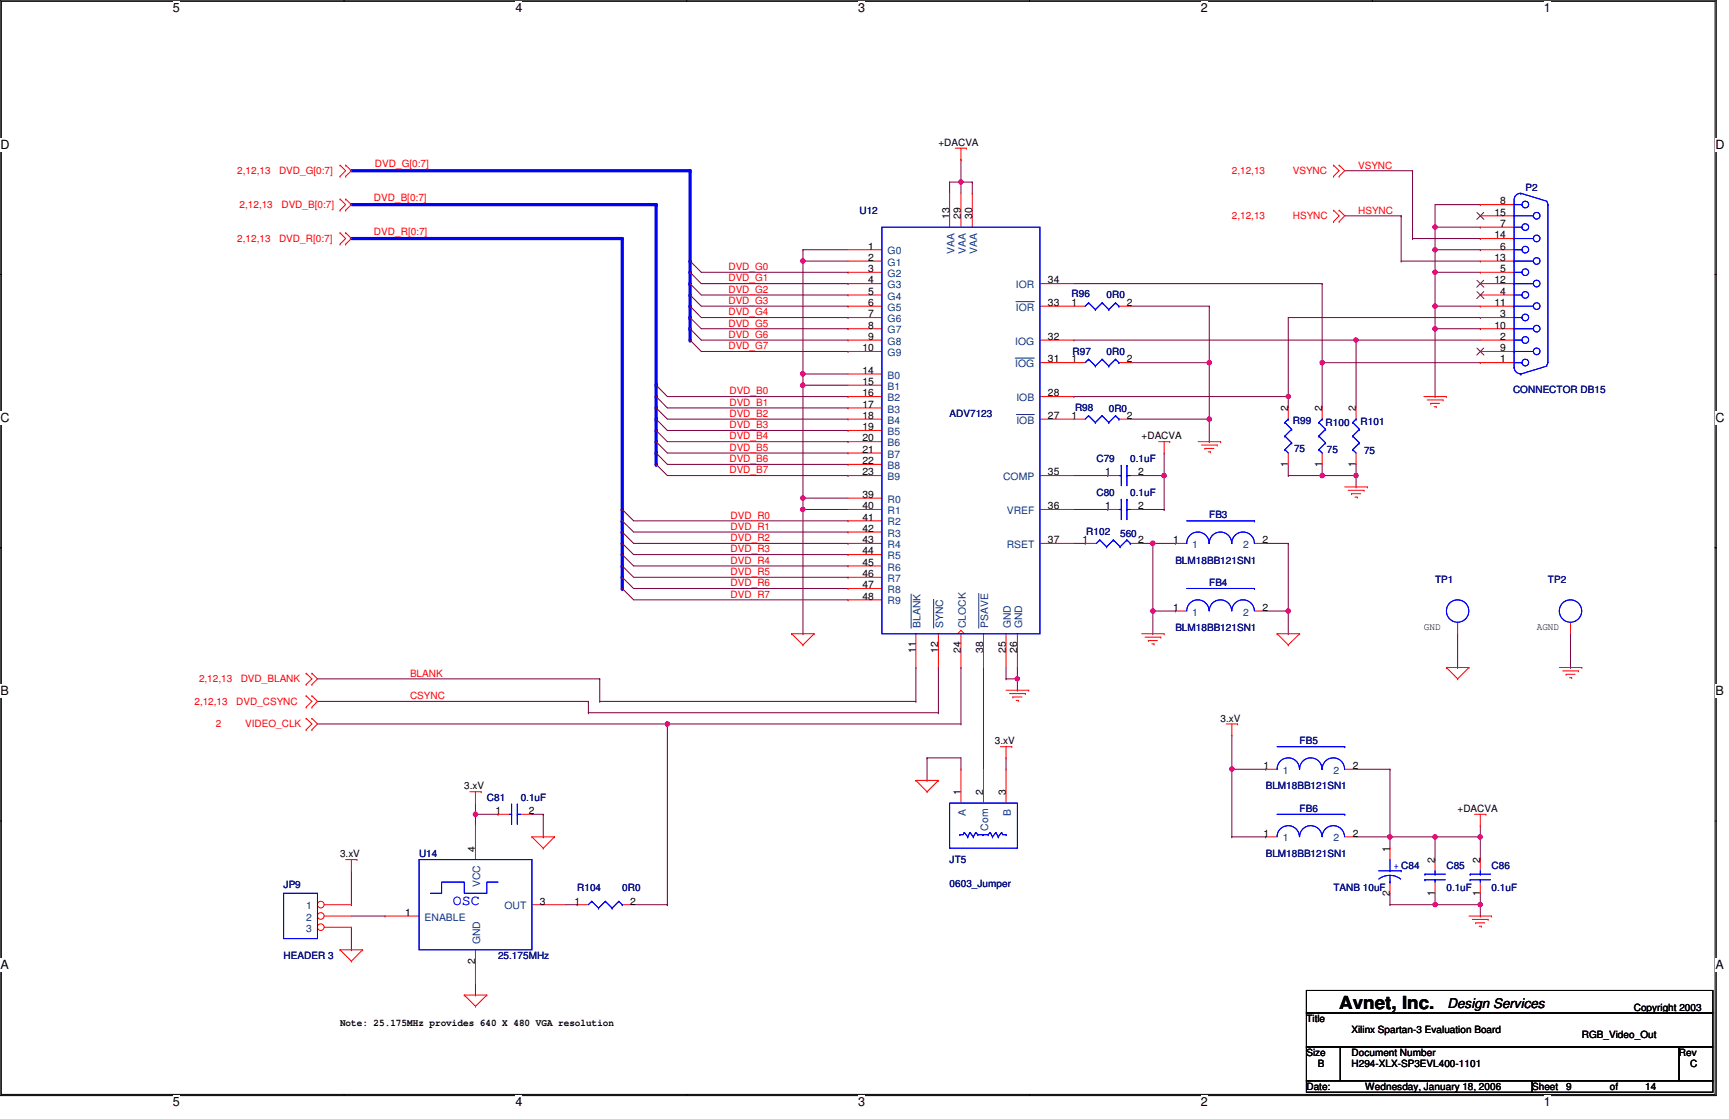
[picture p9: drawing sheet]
<svg xmlns="http://www.w3.org/2000/svg" width="432mm" height="279mm" viewBox="0 0 432 279" stroke-linecap="round" stroke-linejoin="round" font-family="sans-serif">
<path d="M0 0h428.6v273.6h-428.6zM.3 .3h428v273h-428z" fill="none" stroke="#000" stroke-width=".25"/>
<g fill="#fff">
<path d="M43.1 .2h1.8v3.5h-1.8z"/>
<path d="M43.1 273.4h1.8v3.5h-1.8z"/>
</g>
<path d="M85.9 0v.3M85.9 273.3v.3" fill="none" stroke="#000" stroke-width=".25"/>
<g fill="#fff">
<path d="M128.7 .2h1.8v3.5h-1.8z"/>
<path d="M128.7 273.4h1.8v3.5h-1.8z"/>
</g>
<path d="M171.5 0v.3M171.5 273.3v.3" fill="none" stroke="#000" stroke-width=".25"/>
<g fill="#fff">
<path d="M214.3 .2h1.8v3.5h-1.8z"/>
<path d="M214.3 273.4h1.8v3.5h-1.8z"/>
</g>
<path d="M257.1 0v.3M257.1 273.3v.3" fill="none" stroke="#000" stroke-width=".25"/>
<g fill="#fff">
<path d="M299.9 .2h1.8v3.5h-1.8z"/>
<path d="M299.9 273.4h1.8v3.5h-1.8z"/>
</g>
<path d="M342.7 0v.3M342.7 273.3v.3" fill="none" stroke="#000" stroke-width=".25"/>
<g fill="#fff">
<path d="M385.5 .2h1.8v3.5h-1.8z"/>
<path d="M385.5 273.4h1.8v3.5h-1.8z"/>
<path d="M.1 34.4h2.3v3.5h-2.3z"/>
<path d="M428.4 34.4h2.3v3.5h-2.3z"/>
<path d="M.1 102.6h2.3v3.5h-2.3z"/>
<path d="M428.4 102.6h2.3v3.5h-2.3z"/>
</g>
<path d="M0 68.5h.3M428.3 68.5h.3" fill="none" stroke="#000" stroke-width=".25"/>
<g fill="#fff">
<path d="M.1 170.9h2.1v3.4h-2.1z"/>
<path d="M428.4 170.9h2.1v3.4h-2.1z"/>
</g>
<path d="M0 136.8h.3M.2 136.7l.1 .1zM428.3 136.8l.2-.1zM428.3 136.8h.3" fill="none" stroke="#000" stroke-width=".25"/>
<path d="M.2 136.7l.1 .1zM428.3 136.8l.2-.1z" fill="#000"/>
<g fill="#fff">
<path d="M.1 239.1h2.1v3.5h-2.1z"/>
<path d="M428.4 239.1h2.1v3.5h-2.1z"/>
</g>
<path d="M0 205h.3M428.3 205h.3" fill="none" stroke="#000" stroke-width=".25"/>
<path d="M316.1 135.7h5.6M321.7 135.7h.1M316.1 152.6h5.6M321.7 152.6h.1M364 158.2v8.5M392.2 158.2v8.5M364 166.7h.1M392.2 166.7h.1" fill="none" stroke="#800040" stroke-width=".25"/>
<circle cx="321.7" cy="152.6" r=".56" fill="#f0f"/>
<circle cx="321.7" cy="152.6" r=".56" fill="none" stroke="#f0f" stroke-width=".25"/>
<path d="M79.3 180.8h87.4M166.7 180.8h.1" fill="none" stroke="#800040" stroke-width=".25"/>
<circle cx="166.7" cy="180.8" r=".56" fill="#f0f"/>
<circle cx="166.7" cy="180.8" r=".56" fill="none" stroke="#f0f" stroke-width=".25"/>
<path d="M330.2 90.6h39.5M338.7 84.9h.1M338.7 84.9h31M369.7 90.6h.1M79.3 175.1h67.6M79.3 169.5h70.5M146.9 175.1h.1M149.8 169.5h.1" fill="none" stroke="#800040" stroke-width=".25"/>
<circle cx="338.6" cy="84.9" r=".54" fill="#f0f"/>
<circle cx="338.6" cy="84.9" r=".54" fill="none" stroke="#f0f" stroke-width=".25"/>
<path d="M321.7 79.3h48M330.2 70.8v19.8M369.7 79.3h.1M330.2 90.6h.1" fill="none" stroke="#800040" stroke-width=".25"/>
<circle cx="330.2" cy="90.5" r=".56" fill="#f0f"/>
<circle cx="330.2" cy="90.5" r=".56" fill="none" stroke="#f0f" stroke-width=".25"/>
<path d="M268.2 70.8h62M330.2 70.8h.1" fill="none" stroke="#800040" stroke-width=".25"/>
<path d="M87.8 42.6h84.5" fill="none" stroke="#00f" stroke-width=".8"/>
<circle cx="172.3" cy="42.6" r=".4" fill="#00f"/>
<path d="M87.8 51.1h76.1" fill="none" stroke="#00f" stroke-width=".8"/>
<circle cx="163.9" cy="51.1" r=".4" fill="#00f"/>
<path d="M87.8 59.6h67.6" fill="none" stroke="#00f" stroke-width=".8"/>
<circle cx="155.4" cy="59.6" r=".4" fill="#00f"/>
<path d="M172.3 73.7v2.8" fill="none" stroke="#00f" stroke-width=".8"/>
<circle cx="172.3" cy="76.5" r=".4" fill="#00f"/>
<path d="M172.3 65.2v2.8" fill="none" stroke="#00f" stroke-width=".8"/>
<circle cx="172.3" cy="68" r=".4" fill="#00f"/>
<path d="M172.3 42.6v22.6" fill="none" stroke="#00f" stroke-width=".8"/>
<circle cx="172.3" cy="65.2" r=".4" fill="#00f"/>
<path d="M163.9 104.6v2.9" fill="none" stroke="#00f" stroke-width=".8"/>
<circle cx="163.9" cy="107.5" r=".4" fill="#00f"/>
<path d="M163.9 96.2v2.8" fill="none" stroke="#00f" stroke-width=".8"/>
<circle cx="163.9" cy="99" r=".4" fill="#00f"/>
<path d="M163.9 51.1v45.1" fill="none" stroke="#00f" stroke-width=".8"/>
<circle cx="163.9" cy="96.2" r=".4" fill="#00f"/>
<path d="M155.4 135.7v2.8" fill="none" stroke="#00f" stroke-width=".8"/>
<circle cx="155.4" cy="138.5" r=".4" fill="#00f"/>
<path d="M155.4 127.2v2.8" fill="none" stroke="#00f" stroke-width=".8"/>
<circle cx="155.4" cy="130" r=".4" fill="#00f"/>
<path d="M155.4 59.6v67.6" fill="none" stroke="#00f" stroke-width=".8"/>
<circle cx="155.4" cy="127.2" r=".4" fill="#00f"/>
<g fill="none" stroke="#800040" stroke-width=".25">
<path d="M349.9 53.9v11.3M352.8 59.6h16.9M369.7 59.6h.1M175.1 68h36.7M175.1 70.8h36.7M175.1 73.7h36.7M175.1 76.5h36.7M175.1 79.3h36.7M211.8 68h.1M211.8 70.8h.1M211.8 73.7h.1M211.8 76.5h.1"/>
<path d="M211.8 79.3h.1M349.9 65.2h.1M358.4 68h.1M358.4 62.4v5.6M166.7 99h45.1M175.1 82.1h36.7M175.1 84.9h36.7M175.1 87.8h36.7M211.8 82.1h.1M211.8 84.9h.1M211.8 87.8h.1M211.8 99h.1"/>
<path d="M166.7 101.9h45.1M166.7 104.6h45.1M166.7 107.5h45.1M166.7 110.3h45.1M166.7 113.1h45.1M166.7 116h45.1M166.7 118.7h45.1M211.8 101.9h.1M211.8 104.6h.1M211.8 107.5h.1M211.8 110.3h.1M211.8 113.1h.1"/>
<path d="M211.8 116h.1M211.8 118.7h.1M158.2 130h53.6M158.2 132.8h53.6M158.2 135.7h53.6M158.2 138.5h53.6M211.8 130h.1M211.8 132.8h.1M211.8 135.7h.1M211.8 138.5h.1M321.7 135.7v22.5M158.2 141.3h53.6"/>
<path d="M158.2 144.1h53.6M158.2 146.9h53.6M158.2 149.8h53.6M211.8 141.3h.1M211.8 144.1h.1M211.8 146.9h.1M211.8 149.8h.1M321.7 152.6h.1M321.7 158.2h.1"/>
</g>
<circle cx="358.4" cy="68" r=".56" fill="#f0f"/>
<circle cx="358.4" cy="68" r=".56" fill="none" stroke="#f0f" stroke-width=".25"/>
<path d="M358.4 56.7h.1M358.4 51.1v5.6" fill="none" stroke="#800040" stroke-width=".25"/>
<circle cx="358.4" cy="56.7" r=".55" fill="#f0f"/>
<circle cx="358.4" cy="56.7" r=".55" fill="none" stroke="#f0f" stroke-width=".25"/>
<path d="M330.2 118.7h.1M330.2 116v2.7M338.7 118.7v2.9M338.7 121.6h.1" fill="none" stroke="#800040" stroke-width=".25"/>
<circle cx="338.6" cy="118.7" r=".55" fill="#f0f"/>
<circle cx="338.6" cy="118.7" r=".55" fill="none" stroke="#f0f" stroke-width=".25"/>
<path d="M358.4 68h11.3M358.4 62.4h11.3M369.7 68h.1M369.7 62.4h.1" fill="none" stroke="#800040" stroke-width=".25"/>
<circle cx="358.4" cy="62.4" r=".56" fill="#f0f"/>
<circle cx="358.4" cy="62.4" r=".56" fill="none" stroke="#f0f" stroke-width=".25"/>
<path d="M358.4 76.5v5.6M358.4 82.1h.1M338.7 118.7h.1M338.7 116v2.7" fill="none" stroke="#800040" stroke-width=".25"/>
<circle cx="358.4" cy="82.1" r=".56" fill="#f0f"/>
<circle cx="358.4" cy="82.1" r=".56" fill="none" stroke="#f0f" stroke-width=".25"/>
<path d="M358.4 99h.1M358.4 82.1v16.9M321.7 118.7h8.5M330.2 118.7h.1" fill="none" stroke="#800040" stroke-width=".25"/>
<circle cx="330.2" cy="118.7" r=".56" fill="#f0f"/>
<circle cx="330.2" cy="118.7" r=".56" fill="none" stroke="#f0f" stroke-width=".25"/>
<path d="M358.4 51.1h11.3M369.7 56.7h.1M369.7 51.1h.1M369.7 56.7h-11.3v5.7M358.4 62.4h.1M358.4 76.5h.1M358.4 68v8.5M321.7 118.7h.1M321.7 116v2.7M330.2 118.7h8.5M338.7 118.7h.1" fill="none" stroke="#800040" stroke-width=".25"/>
<circle cx="358.4" cy="76.4" r=".56" fill="#f0f"/>
<circle cx="358.4" cy="76.4" r=".56" fill="none" stroke="#f0f" stroke-width=".25"/>
<path d="M285.1 135.7h2.8M287.9 135.7h.1M287.9 135.7v16.9M287.9 152.6h.1" fill="none" stroke="#800040" stroke-width=".25"/>
<circle cx="287.9" cy="135.6" r=".56" fill="#f0f"/>
<circle cx="287.9" cy="135.6" r=".56" fill="none" stroke="#f0f" stroke-width=".25"/>
<path d="M358.4 76.5h11.3M369.7 76.5h.1M287.9 152.6h5.6M293.5 152.6h.1" fill="none" stroke="#800040" stroke-width=".25"/>
<circle cx="287.9" cy="152.6" r=".56" fill="#f0f"/>
<circle cx="287.9" cy="152.6" r=".56" fill="none" stroke="#f0f" stroke-width=".25"/>
<path d="M358.4 82.1h11.3M369.7 82.1h.1M118.7 203.3h.1M118.7 200.5v2.8" fill="none" stroke="#800040" stroke-width=".25"/>
<circle cx="118.7" cy="203.3" r=".56" fill="#f0f"/>
<circle cx="118.7" cy="203.3" r=".56" fill="none" stroke="#f0f" stroke-width=".25"/>
<g fill="none" stroke="#800040" stroke-width=".25">
<path d="M237.2 45.5h.1M237.2 45.5v2.8M237.2 45.5h2.8M240 45.5h.1M268.2 118.7h8.4M276.6 118.7h.1M285.1 118.7h5.6M290.7 118.7h.1M268.2 135.7h2.8M268.2 127.2h8.4M271 135.7h.1M276.6 127.2h.1"/>
<path d="M285.1 127.2h5.6M290.7 127.2h.1M146.9 178h.1M146.9 178h87.5M146.9 175.1v2.9M149.8 175.1h.1M149.8 169.5v5.6M149.8 175.1h78.9M228.7 175.1h.1M234.4 178h.1M166.7 180.8v45.1M118.7 206.2h.1"/>
<path d="M124.4 203.3h.1M124.4 203.3h-5.7v2.9M132.8 203.3h2.9M135.7 209h.1M135.7 203.3h.1M135.7 203.3v5.7M87.8 237.2h.1M87.8 228.7h8.4M87.8 231.5v5.7M96.2 228.7h.1M158.2 225.9h8.5M166.7 225.9h.1"/>
<path d="M118.7 248.5h.1M118.7 245.6v2.9"/>
</g>
<circle cx="239.9" cy="45.4" r=".55" fill="#f0f"/>
<circle cx="239.9" cy="45.4" r=".55" fill="none" stroke="#f0f" stroke-width=".25"/>
<path d="M240 39.8h.1M240 39.8v8.5M240 45.5h.1M240 45.5h2.8M242.8 48.3h.1M242.8 45.5h.1M242.8 45.5v2.8M321.7 79.3v19.7M268.2 99h.1M268.2 99h53.5M321.7 99h.1" fill="none" stroke="#800040" stroke-width=".25"/>
<circle cx="321.7" cy="99" r=".55" fill="#f0f"/>
<circle cx="321.7" cy="99" r=".55" fill="none" stroke="#f0f" stroke-width=".25"/>
<path d="M302 76.5v14.1M268.2 84.9h.1M268.2 84.9h70.5M302 90.6h.1M321.7 99h.1M321.7 99v2.9M330.2 90.6h.1M330.2 90.6v11.3M338.7 84.9h.1M338.7 84.9v17" fill="none" stroke="#800040" stroke-width=".25"/>
<circle cx="302" cy="90.5" r=".56" fill="#f0f"/>
<circle cx="302" cy="90.5" r=".56" fill="none" stroke="#f0f" stroke-width=".25"/>
<g fill="none" stroke="#800040" stroke-width=".25">
<path d="M228.7 166.7h.1M228.7 166.7v8.4M234.4 166.7h.1M234.4 166.7v11.3M240 166.7h.1M240 166.7v14.1M251.2 169.5h.1M251.2 166.7v2.8M251.2 169.5h2.9M254.1 169.5h.1M254.1 166.7h.1M254.1 172.3h.1"/>
<path d="M254.1 166.7v5.6"/>
</g>
<circle cx="254.1" cy="169.5" r=".54" fill="#f0f"/>
<circle cx="254.1" cy="169.5" r=".54" fill="none" stroke="#f0f" stroke-width=".25"/>
<path d="M290.7 118.7h.1M290.7 113.1v5.6M287.9 135.7h5.6M293.5 135.7h.1M287.9 158.2h.1M287.9 152.6v5.6" fill="none" stroke="#800040" stroke-width=".25"/>
<circle cx="290.7" cy="118.7" r=".56" fill="#f0f"/>
<circle cx="290.7" cy="118.7" r=".56" fill="none" stroke="#f0f" stroke-width=".25"/>
<path d="M200.5 62.4h.1M200.5 65.2h.1M200.5 62.4h11.3M200.5 62.4v2.8" fill="none" stroke="#800040" stroke-width=".25"/>
<circle cx="200.5" cy="65.1" r=".56" fill="#f0f"/>
<circle cx="200.5" cy="65.1" r=".56" fill="none" stroke="#f0f" stroke-width=".25"/>
<path d="M200.5 127.2h.1M200.5 124.4h.1M200.5 127.2h11.3M200.5 124.4v33.8M200.5 124.4h11.3M200.5 158.2h.1" fill="none" stroke="#800040" stroke-width=".25"/>
<circle cx="200.5" cy="127.2" r=".55" fill="#f0f"/>
<circle cx="200.5" cy="127.2" r=".55" fill="none" stroke="#f0f" stroke-width=".25"/>
<path d="M200.5 96.2h.1M200.5 96.2h11.3M200.5 96.2v28.2M200.5 124.4h.1" fill="none" stroke="#800040" stroke-width=".25"/>
<circle cx="200.5" cy="124.4" r=".56" fill="#f0f"/>
<circle cx="200.5" cy="124.4" r=".56" fill="none" stroke="#f0f" stroke-width=".25"/>
<path d="M200.5 93.4h.1M200.5 96.2h.1M200.5 93.4h11.3M200.5 93.4v2.8" fill="none" stroke="#800040" stroke-width=".25"/>
<circle cx="200.5" cy="96.2" r=".56" fill="#f0f"/>
<circle cx="200.5" cy="96.2" r=".56" fill="none" stroke="#f0f" stroke-width=".25"/>
<path d="M200.5 65.2h.1M200.5 65.2h11.3M200.5 65.2v28.2M200.5 93.4h.1" fill="none" stroke="#800040" stroke-width=".25"/>
<circle cx="200.5" cy="93.3" r=".56" fill="#f0f"/>
<circle cx="200.5" cy="93.3" r=".56" fill="none" stroke="#f0f" stroke-width=".25"/>
<g fill="none" stroke="#800040" stroke-width=".25">
<path d="M290.7 118.7v8.5M290.7 127.2h.1M245.6 166.7v25.4M166.7 180.8h73.3M231.5 189.2h.1M231.5 194.9h.1M231.5 189.2h8.5v2.9M231.5 189.2v5.7M240 192.1h.1M240 180.8h.1M245.6 192.1h.1M251.2 192.1h.1"/>
<path d="M251.2 189.2v2.9M307.6 192.1h.1M307.6 183.6v8.5M347.1 192.1v16.9M347.1 209h.1M141.3 225.9h2.8M144.1 225.9h.1M369.7 225.9h.1M369.7 223.1v2.8"/>
</g>
<circle cx="307.6" cy="192" r=".56" fill="#f0f"/>
<circle cx="307.6" cy="192" r=".56" fill="none" stroke="#f0f" stroke-width=".25"/>
<path d="M307.6 192.1h8.5M316.1 192.1h.1M347.1 225.9h.1M347.1 223.1v2.8M358.4 225.9h11.3M369.7 225.9h.1" fill="none" stroke="#800040" stroke-width=".25"/>
<circle cx="369.7" cy="225.9" r=".55" fill="#f0f"/>
<circle cx="369.7" cy="225.9" r=".55" fill="none" stroke="#f0f" stroke-width=".25"/>
<path d="M307.6 192.1v16.9M307.6 209h.1M347.1 209h11.3M358.4 214.6h.1M358.4 209h.1M358.4 209v5.6" fill="none" stroke="#800040" stroke-width=".25"/>
<circle cx="358.4" cy="209" r=".56" fill="#f0f"/>
<circle cx="358.4" cy="209" r=".56" fill="none" stroke="#f0f" stroke-width=".25"/>
<path d="M338.7 192.1h8.4M347.1 192.1h.1M358.4 209h11.3M369.7 209h.1M369.7 214.6h.1M369.7 206.2v8.4M358.4 225.9h.1M358.4 223.1v2.8" fill="none" stroke="#800040" stroke-width=".25"/>
<circle cx="369.6" cy="209" r=".56" fill="#f0f"/>
<circle cx="369.6" cy="209" r=".56" fill="none" stroke="#f0f" stroke-width=".25"/>
<path d="M347.1 225.9h11.3M358.4 225.9h.1M369.7 228.7h.1M369.7 225.9v2.8" fill="none" stroke="#800040" stroke-width=".25"/>
<circle cx="358.4" cy="225.9" r=".55" fill="#f0f"/>
<circle cx="358.4" cy="225.9" r=".55" fill="none" stroke="#f0f" stroke-width=".25"/>
<path d="M347.1 211.8h.1M347.1 209v2.8" fill="none" stroke="#800040" stroke-width=".25"/>
<circle cx="347.1" cy="209" r=".56" fill="#f0f"/>
<circle cx="347.1" cy="209" r=".56" fill="none" stroke="#f0f" stroke-width=".25"/>
<g fill="none" stroke="#800040" stroke-width=".25">
<path d="M335.8 53.9h14.1M335.8 42.6h17M349.9 53.9h.1M352.8 59.6h.1M352.8 42.6h.1M352.8 42.6v17M282.3 76.5h19.7M302 76.5h.1M349.9 65.2h19.8M369.7 65.2h.1M282.3 90.6h19.7M302 90.6h.1"/>
<path d="M302 90.6v14M302 104.6h.1M307.6 209h8.5M316.1 209h.1M338.7 209h8.4M347.1 209h.1"/>
</g>
<circle cx="302" cy="104.6" r=".56" fill="#f0f"/>
<circle cx="302" cy="104.6" r=".56" fill="none" stroke="#f0f" stroke-width=".25"/>
<path d="M282.3 104.6h19.7M302 104.6h.1M302 110.3h.1M302 104.6v5.7M87.8 217.4v8.5M87.8 225.9h.1" fill="none" stroke="#800040" stroke-width=".25"/>
<path d="M172.3 79.3v2.8" fill="none" stroke="#00f" stroke-width=".8"/>
<circle cx="172.3" cy="82.1" r=".4" fill="#00f"/>
<path d="M172.3 82.1v2.8" fill="none" stroke="#00f" stroke-width=".8"/>
<circle cx="172.3" cy="84.9" r=".4" fill="#00f"/>
<path d="M172.3 76.5v2.8" fill="none" stroke="#00f" stroke-width=".8"/>
<circle cx="172.3" cy="79.3" r=".4" fill="#00f"/>
<path d="M172.3 68v2.8" fill="none" stroke="#00f" stroke-width=".8"/>
<circle cx="172.3" cy="70.8" r=".4" fill="#00f"/>
<path d="M172.3 70.8v2.9" fill="none" stroke="#00f" stroke-width=".8"/>
<circle cx="172.3" cy="73.7" r=".4" fill="#00f"/>
<path d="M163.9 110.3v2.8" fill="none" stroke="#00f" stroke-width=".8"/>
<circle cx="163.9" cy="113.1" r=".4" fill="#00f"/>
<path d="M163.9 113.1v2.9" fill="none" stroke="#00f" stroke-width=".8"/>
<circle cx="163.9" cy="116" r=".4" fill="#00f"/>
<path d="M163.9 107.5v2.8" fill="none" stroke="#00f" stroke-width=".8"/>
<circle cx="163.9" cy="110.3" r=".4" fill="#00f"/>
<path d="M163.9 101.9v2.7" fill="none" stroke="#00f" stroke-width=".8"/>
<circle cx="163.9" cy="104.6" r=".4" fill="#00f"/>
<path d="M163.9 99v2.9" fill="none" stroke="#00f" stroke-width=".8"/>
<circle cx="163.9" cy="101.9" r=".4" fill="#00f"/>
<path d="M155.4 138.5v2.8" fill="none" stroke="#00f" stroke-width=".8"/>
<circle cx="155.4" cy="141.3" r=".4" fill="#00f"/>
<path d="M155.4 144.1v2.8" fill="none" stroke="#00f" stroke-width=".8"/>
<circle cx="155.4" cy="146.9" r=".4" fill="#00f"/>
<path d="M155.4 141.3v2.8" fill="none" stroke="#00f" stroke-width=".8"/>
<circle cx="155.4" cy="144.1" r=".4" fill="#00f"/>
<path d="M155.4 132.8v2.9" fill="none" stroke="#00f" stroke-width=".8"/>
<circle cx="155.4" cy="135.7" r=".4" fill="#00f"/>
<path d="M155.4 130v2.8" fill="none" stroke="#00f" stroke-width=".8"/>
<circle cx="155.4" cy="132.8" r=".4" fill="#00f"/>
<g fill="none" stroke="#f00" stroke-width=".25">
<path d="M238.6 37h2.8M240 39.8h.1M240 37v2.8M241.4 37h.1M84.9 44h.1M84.9 41.2h.1M84.9 52.5h.1M84.9 49.7h.1M84.9 58.1h.1M84.9 41.2l1.4 1.4-1.4 1.4M84.9 49.7l1.4 1.4-1.4 1.4M84.9 58.1l1.4 1.5-1.4 1.4"/>
<path d="M86.3 41.2h.1M86.3 44h.1M86.3 49.7h.1M86.3 52.5h.1M86.3 58.1h.1M86.3 41.2l1.5 1.4-1.5 1.4M86.3 49.7l1.5 1.4-1.5 1.4M86.3 58.1l1.5 1.5-1.5 1.4M237.2 48.3v8.4M240 48.3v8.4M242.8 48.3v8.4M333 44h.1"/>
<path d="M333 41.2h.1M333 55.3h.1M333 52.5h.1M333 41.2l1.4 1.4-1.4 1.4M333 52.5l1.4 1.4-1.4 1.4M334.4 41.2h.1M334.4 44h.1M334.4 52.5h.1M334.4 55.3h.1M334.4 41.2l1.4 1.4-1.4 1.4M334.4 52.5l1.4 1.4-1.4 1.4M369.7 51.1h8.4"/>
<path d="M369.7 53.9h8.4M369.7 56.7h8.4M369.7 59.6h8.4M84.9 61h.1M86.3 61h.1M211.8 76.5h8.5M211.8 70.8h8.5M211.8 62.4h8.5M211.8 65.2h8.5M211.8 68h8.5M211.8 73.7h8.5M211.8 79.3h8.5"/>
<path d="M259.7 76.5h11.3M259.7 70.8h8.5M279.4 76.5h2.9M369.7 76.5h8.4M369.7 70.8h8.4M369.7 62.4h8.4M369.7 65.2h8.4M369.7 68h8.4M369.7 73.7h8.4M369.7 79.3h8.4M211.8 99h8.5M211.8 84.9h8.5"/>
<path d="M211.8 82.1h8.5M211.8 87.8h8.5M211.8 93.4h8.5M211.8 96.2h8.5M259.7 99h8.5M259.7 90.6h11.3M259.7 84.9h8.5M279.4 90.6h2.9M355.6 99h5.6M356.4 99.9h4M360.4 99.9h.1M361.2 99h.1"/>
<path d="M369.7 90.6h8.4M369.7 84.9h8.4M369.7 82.1h8.4M369.7 87.8h8.4M211.8 110.3h8.5M211.8 104.6h8.5M211.8 118.7h8.5M211.8 101.9h8.5M211.8 107.5h8.5M211.8 113.1h8.5M211.8 116h8.5M259.7 104.6h11.3"/>
<path d="M259.7 118.7h8.5M276.6 118.7h2.8M279.4 104.6h2.9M282.3 118.7h2.8M289.3 110.3h2.8M290.7 113.1h.1M290.7 110.3v2.8M292.1 110.3h.1M299.2 110.3h5.6M300.1 111.1h3.9M300.9 112h.1M300.9 112h2.2"/>
<path d="M301.8 112.8h.5M302.3 112.8h.1M304 111.1h.1M304.8 110.3h.1M321.7 101.9v2.7M321.7 113.1v2.9M330.2 101.9v2.7M330.2 113.1v2.9M338.7 101.9v2.7M338.7 113.1v2.9M357.3 100.7h.1M357.3 100.7h2.2"/>
<path d="M358.1 101.6h.6M358.7 101.6h.1M211.8 135.7h8.5M211.8 138.5h8.5M211.8 132.8h8.5M211.8 130h8.5M211.8 127.2h8.5M211.8 124.4h8.5M259.7 135.7h8.5M259.7 127.2h8.5M271 135.7h2.8M276.6 127.2h2.8"/>
<path d="M282.3 135.7h2.8M282.3 127.2h2.8M293.5 135.7h2.9M313.3 135.7h2.8M335.8 121.6h5.7M336.7 122.4h4M337.5 123.3h.1M337.5 123.3h2.3M338.4 124.1h.6M339 124.1h.1M340.7 122.4h.1M341.5 121.6h.1"/>
<path d="M197.7 158.2h.1M197.7 158.2h5.6M197.7 158.2l2.8 2.8M203.3 158.2h.1M203.3 158.2l-2.8 2.8M211.8 149.8h8.5M211.8 146.9h8.5M211.8 144.1h8.5M211.8 141.3h8.5M228.7 158.2v8.5M234.4 158.2v8.5M239.1 158.2l.9-.8 .8 .8"/>
<path d="M240 158.2v8.5M245.6 158.2v8.5M251.2 158.2v8.5M254.1 158.2v8.5M285.1 158.2h5.6M286 159.1h3.9M286.8 159.9h.1M286.8 159.9h2.3M289.9 159.1h.1M290.7 158.2h.1M293.5 152.6h2.9M313.3 152.6h2.8"/>
<path d="M318.9 158.2h.1M318.9 158.2h5.7M318.9 158.2l2.8 2.8M324.6 158.2h.1M324.6 158.2l-2.9 2.8M364 155.4v2.8M76.5 179.4h.1M76.5 170.9h.1M76.5 168.1h.1M76.5 176.6h.1M76.5 173.7h.1M76.5 179.4l1.4 1.4-1.4 1.4"/>
<path d="M76.5 168.1l1.4 1.4-1.4 1.4M76.5 173.7l1.4 1.4-1.4 1.5M77.9 179.4h.1M77.9 168.1h.1M77.9 170.9h.1M77.9 173.7h.1M77.9 176.6h.1M77.9 179.4l1.4 1.4-1.4 1.4M77.9 168.1l1.4 1.4-1.4 1.4M77.9 173.7l1.4 1.4-1.4 1.5M200.5 161h.1M251.2 172.3h5.7"/>
<path d="M252.1 173.2h4M252.9 174h.1M252.9 174h2.3M253.8 174.9h.6M254.4 174.9h.1M256.1 173.2h.1M256.9 172.3h.1M287.7 160.8h.5M288.2 160.8h.1M321.7 161h.1M361.2 166.7h.1M361.2 166.7h5.7"/>
<path d="M361.2 166.7l2.8 2.8M364 169.5h.1M366.9 166.7h.1M366.9 166.7l-2.9 2.8M389.4 166.7h5.7M390.3 167.5h3.9M391.1 168.4h.1M391.1 168.4h2.3M392 169.2h.5M392.5 169.2h.1M394.2 167.5h.1M395.1 166.7h.1"/>
<path d="M76.5 182.2h.1M77.9 182.2h.1M117.3 197.7h2.9M118.7 197.7v2.8M120.2 197.7h.1M228.7 194.9h.1M228.7 194.9h5.7M228.7 194.9l2.8 2.8M231.5 197.7h.1M234.4 194.9h.1M234.4 194.9l-2.9 2.8M240 192.1v8.4"/>
<path d="M245.6 192.1v8.4M249.9 186.4h2.8M251.2 189.2h.1M251.2 186.4v2.8M251.2 192.1v8.4M252.7 186.4h.1M306.2 180.8h2.9M307.6 183.6h.1M307.6 180.8v2.8M309.1 180.8h.1M316.1 192.1h2.8M335.8 192.1h2.9"/>
<path d="M86.3 214.6h2.9M87.8 217.4h.1M87.8 214.6v2.8M89.2 214.6h.1M118.7 200.5h.1M118.7 206.2v8.4M124.4 203.3h2.8M130 203.3h2.8M132.8 209h.1M132.8 209h5.7M132.8 209l2.9 2.8M135.7 211.8h.1"/>
<path d="M138.5 209h.1M138.5 209l-2.8 2.8M347.1 211.8v2.8M358.4 214.6v2.8M368.3 203.3h2.8M369.7 206.2h.1M369.7 203.3v2.9M369.7 214.6v2.8M371.1 203.3h.1M84.9 237.2h.1M84.9 237.2h5.7M84.9 237.2l2.9 2.8"/>
<path d="M87.8 240h.1M90.6 237.2h.1M90.6 237.2l-2.8 2.8M96.2 228.7h8.4M118.7 237.2v8.4M132.8 225.9h8.5M347.1 220.3v2.8M358.4 220.3v2.8M366.9 228.7h5.6M367.7 229.6h3.9M368.6 230.4h.1M368.6 230.4h2.2"/>
<path d="M369.4 231.3h.6M369.7 220.3v2.8M370 231.3h.1M371.6 229.6h.1M372.5 228.7h.1M116 248.5h.1M116 248.5h5.6M116 248.5l2.7 2.7M118.7 251.2h.1M121.6 248.5h.1M121.6 248.5l-2.9 2.7"/>
</g>
<g fill="none" stroke="#800040" stroke-width=".25">
<path d="M172.3 79.3h.1M172.3 76.5h.1M172.3 73.7h.1M172.3 70.8h.1M172.3 68h.1M172.3 65.2h.1M172.3 79.3l2.8 2.8M172.3 76.5l2.8 2.8M172.3 73.7l2.8 2.8M172.3 70.8l2.8 2.9M172.3 68l2.8 2.8M172.3 65.2l2.8 2.8"/>
<path d="M163.9 99h.1M163.9 96.2h.1M163.9 99l2.8 2.9M163.9 96.2l2.8 2.8M172.3 84.9h.1M172.3 82.1h.1M172.3 84.9l2.8 2.9M172.3 82.1l2.8 2.8M163.9 116h.1M163.9 113.1h.1M163.9 110.3h.1M163.9 107.5h.1"/>
<path d="M163.9 104.6h.1M163.9 101.9h.1M163.9 116l2.8 2.7M163.9 113.1l2.8 2.9M163.9 110.3l2.8 2.8M163.9 107.5l2.8 2.8M163.9 104.6l2.8 2.9M163.9 101.9l2.8 2.7M155.4 138.5h.1M155.4 135.7h.1M155.4 132.8h.1M155.4 130h.1"/>
<path d="M155.4 127.2h.1M155.4 138.5l2.8 2.8M155.4 135.7l2.8 2.8M155.4 132.8l2.8 2.9M155.4 130l2.8 2.8M155.4 127.2l2.8 2.8M155.4 146.9h.1M155.4 144.1h.1M155.4 141.3h.1M155.4 146.9l2.8 2.9M155.4 144.1l2.8 2.8M155.4 141.3l2.8 2.8"/>
</g>
<path d="M326.3 247.3h101.5v5.6h-101.5zM326.3 252.9h101.5v8.5h-101.5zM326.3 261.4h8.4v8.5h-8.4zM326.3 269.9h56.4v2.8h-56.4zM334.7 261.4h84.6v8.5h-84.6zM382.7 269.9h45.1v2.8h-45.1zM419.3 261.4h8.5v8.5h-8.5z" fill="none" stroke="#000" stroke-width=".25"/>
<g fill="none" stroke="#00f" stroke-width=".25">
<path d="M220.3 56.7h39.4v101.5h-39.4zM378.1 53.9h.1M378.1 59.6h.1M378.1 51.1h2M378.1 53.9h4.8M378.1 56.7h2M378.1 59.6h4.8M378.1 50v41.7M379.8 48.3a1.63 1.63 0 0 0-1.7 1.6M379.8 48.3h.1M379.8 48.3l6.5 1.9M380.1 51.1h.1"/>
<path d="M380.1 56.7h.1M386.2 50.3l.3 .8M386.6 51.1h.1M386.6 51.1v39.5M271.9 75.6h.1M271.9 75.6l-.9 .9M271.9 75.6l1.7 1.7M273.6 77.3h.1M275.3 75.6h.1M275.3 75.6l-1.7 1.7M275.3 75.6l1.6 1.7M276.9 77.3h.1"/>
<path d="M278.6 75.6h.1M278.6 75.6l-1.7 1.7M278.6 75.6l.8 .9M279.4 76.5h.1M378.1 65.2h.1M378.1 70.8h.1M378.1 76.5h.1M378.1 62.4h2M378.1 65.2h4.8M378.1 68h2M378.1 70.8h4.8M378.1 73.7h2"/>
<path d="M378.1 76.5h4.8M378.1 79.3h2M380.1 62.4h.1M380.1 68h.1M380.1 73.7h.1M380.1 79.3h.1M271.9 89.7h.1M271.9 89.7l-.9 .9M271.9 89.7l1.7 1.7M273.6 91.4h.1M275.3 89.7h.1M275.3 89.7l-1.7 1.7"/>
<path d="M275.3 89.7l1.6 1.7M276.9 91.4h.1M278.6 89.7h.1M278.6 89.7l-1.7 1.7M278.6 89.7l.8 .9M279.4 90.6h.1M378.1 82.1h.1M378.1 87.8h.1M378.1 91.7h.1M378.1 91.7a1.66 1.66 0 0 0 1.7 1.6M378.1 82.1h4.8M378.1 84.9h2"/>
<path d="M378.1 87.8h4.8M378.1 90.6h2M379.8 93.4h.1M380.1 84.9h.1M380.1 90.6h.1M386.3 91.4l-6.5 2M386.5 90.5l-.3 .8M271.9 103.8h.1M271.9 103.8l-.9 .8M271.9 103.8l1.7 1.7M273.6 105.5h.1M275.3 103.8h.1"/>
<path d="M275.3 103.8l-1.7 1.7M275.3 103.8l1.6 1.7M276.9 105.5h.1M278.6 103.8h.1M278.6 103.8l-1.7 1.7M278.6 103.8l.8 .8M279.4 104.6h.1M279.4 118.7h.6M280 118.7h.1M280 116.2h.1M280 116.2v5.1M281.4 116.2h.1"/>
<path d="M281.4 118.7h.1M281.4 118.7h.9M281.4 116.2v5.1M320.9 112.3h.1M320.9 108.9h.1M320.9 105.5h.1M320.9 112.3l.8 .8M320.9 108.9l1.7 1.7M320.9 105.5l1.7 1.7M321.7 104.6h.1M321.7 104.6l-.8 .9M322.6 110.6h.1"/>
<path d="M322.6 107.2h.1M322.6 110.6l-1.7 1.7M322.6 107.2l-1.7 1.7M329.4 112.3h.1M329.4 108.9h.1M329.4 105.5h.1M329.4 112.3l.8 .8M329.4 108.9l1.6 1.7M329.4 105.5l1.6 1.7M330.2 104.6h.1M330.2 104.6l-.8 .9M331 110.6h.1"/>
<path d="M331 107.2h.1M331 110.6l-1.6 1.7M331 107.2l-1.6 1.7M337.8 112.3h.1M337.8 108.9h.1M337.8 105.5h.1M337.8 112.3l.9 .8M337.8 108.9l1.7 1.7M337.8 105.5l1.7 1.7M338.7 104.6h.1M338.7 104.6l-.9 .9M339.5 110.6h.1"/>
<path d="M339.5 107.2h.1M339.5 110.6l-1.7 1.7M339.5 107.2l-1.7 1.7M274.7 134.8h.1M274.7 134.8l-.9 .9M274.7 134.8l1.7 1.7M276.4 136.5h.1M278 134.8h.1M278 134.8l-1.6 1.7M278 134.8l1.7 1.7M279.4 127.2h.6M279.7 136.5h.1"/>
<path d="M280 127.2h.1M280 124.7h.1M280 124.7v5.1M281.4 134.8h.1M281.4 124.7h.1M281.4 127.2h.1M281.4 134.8l-1.7 1.7M281.4 134.8l.9 .9M281.4 124.7v5.1M281.4 127.2h.9M282.3 135.7h.1M296.4 135.6v.1a2.79 2.79 0 0 1 2.8-2.9 2.79 2.79 0 0 1 2.8 2.9v-.1"/>
<path d="M296.4 130h16.9M302 135.6v.1a2.79 2.79 0 0 1 2.8-2.9 2.79 2.79 0 0 1 2.8 2.9 2.82 2.82 0 0 1 2.9-2.9 2.82 2.82 0 0 1 2.8 2.9v-.1M313.3 130h.1M296.4 152.5a2.79 2.79 0 0 1 2.8-2.7 2.79 2.79 0 0 1 2.8 2.7M296.4 146.9h16.9M302 152.5a2.79 2.79 0 0 1 2.8-2.7 2.79 2.79 0 0 1 2.8 2.7 2.84 2.84 0 0 1 2.8-2.7 2.84 2.84 0 0 1 2.9 2.7M313.3 146.9h.1M318.9 192v.1a2.79 2.79 0 0 1 2.8-2.9 2.79 2.79 0 0 1 2.8 2.9v-.1M318.9 186.4h16.9M324.6 192v.1a2.79 2.79 0 0 1 2.8-2.9 2.79 2.79 0 0 1 2.8 2.9v-.1M330.2 192v.1a2.79 2.79 0 0 1 2.8-2.9 2.79 2.79 0 0 1 2.8 2.9v-.1M335.8 186.4h.1"/>
<path d="M104.6 214.6h28.2v22.6h-28.2zM127.2 203.3h.6M127.8 203.3h.1M127.8 200.8h.1M127.8 200.8v5.1M129.2 200.8h.1M129.2 203.3h.1M129.2 203.3h.8M129.2 200.8v5.1M237.2 200.5h16.9v11.3h-16.9zM239.7 208.4h.1M240.8 207.9h.1"/>
<path d="M240.8 207.9l.9 1.1M240.8 207.9l-.3 .5h-.8M241.7 209h.1M242.2 207.9h.1M242.2 207.9l-.5 1.1M242.2 207.9l.9 1.1M243.1 209h.1M243.7 207.9h.1M243.7 207.9l-.6 1.1M243.7 207.9l.5 .5M244.2 208.4h.1M244.2 208.4h2.6"/>
<path d="M245.4 208.4h.1M245.6 208.4h.1M246.8 208.4h.1M247.3 207.9h.1M247.3 207.9l.6 1.1M247.3 207.9l-.5 .5M247.9 209h.1M248.7 207.9h.1M248.7 207.9l.6 1.1M248.7 207.9l-.8 1.1M249.3 209h.1M250.1 207.9h.1"/>
<path d="M250.1 207.9l.3 .5h.8M250.1 207.9l-.8 1.1M251.2 208.4h.1M344.3 217.4h5.6M344.3 219.5l1.3-.7 1.5-.2 1.4 .2 1.3 .7M347.1 217.4h.1M347.1 214.6v2.8M347.1 218.6v1.7M349.9 217.4h.1M355.9 218.3h.1M355.9 219.7h.1M355.9 218.3h5"/>
<path d="M355.9 219.7h5M358.4 219.7h.1M358.4 218.3h.1M358.4 217.4v.9M358.4 219.7v.6M367.2 218.3h.1M367.2 219.7h.1M367.2 218.3h5M367.2 219.7h5M369.7 219.7h.1M369.7 218.3h.1M369.7 217.4v.9"/>
<path d="M369.7 219.7v.6M124.4 220.3h-2.8v2.8h-5.6v-2.8h-5.7v2.8h-2.8M347.1 220.3h.1"/>
<circle cx="380.9" cy="51.1" r=".83"/>
<circle cx="380.9" cy="56.7" r=".83"/>
<circle cx="383.8" cy="53.9" r=".83"/>
<circle cx="383.8" cy="59.5" r=".83"/>
<circle cx="380.9" cy="68" r=".83"/>
<circle cx="380.9" cy="79.3" r=".83"/>
<circle cx="380.9" cy="62.3" r=".83"/>
<circle cx="380.9" cy="73.6" r=".83"/>
<circle cx="383.8" cy="76.4" r=".83"/>
<circle cx="383.8" cy="70.8" r=".83"/>
<circle cx="383.8" cy="65.2" r=".83"/>
<circle cx="380.9" cy="84.9" r=".83"/>
<circle cx="380.9" cy="90.5" r=".83"/>
<circle cx="383.8" cy="87.7" r=".83"/>
<circle cx="383.8" cy="82.1" r=".83"/>
<circle cx="364" cy="152.6" r="2.8"/>
</g>
<path d="M253.7 75.3h4.6M253.5 89.4h4.8M253.8 103.5h4.5M227.5 148.3v8.5M233.2 149.6v7.2M244.4 148.2v8.6" fill="none" stroke="#004080" stroke-width=".25"/>
<path d="M368.9 53l1.7 1.8M370.5 53l-1.7 1.8M368.9 70l1.7 1.7M368.9 72.8l1.7 1.7M370.5 70l-1.7 1.7M370.5 72.8l-1.7 1.7M368.9 86.9l1.7 1.7M370.5 86.9l-1.7 1.7" fill="none" stroke="#804000" stroke-width=".25"/>
<circle cx="80.1" cy="225.9" r=".83" fill="#fff"/>
<g fill="none" stroke="#f00" stroke-width=".25">
<path d="M81 225.9h6.8"/>
<circle cx="80.1" cy="225.9" r=".83"/>
</g>
<circle cx="80.1" cy="228.7" r=".83" fill="#fff"/>
<g fill="none" stroke="#f00" stroke-width=".25">
<path d="M81 228.7h6.8"/>
<circle cx="80.1" cy="228.7" r=".83"/>
</g>
<circle cx="80.1" cy="231.5" r=".83" fill="#fff"/>
<g fill="none" stroke="#f00" stroke-width=".25">
<path d="M392.2 155.4v2.8M316.1 209h2.8M335.8 209h2.9M81 231.5h6.8M144.1 225.9h2.8M155.4 225.9h2.8"/>
<circle cx="80.1" cy="231.5" r=".83"/>
</g>
<g fill="none" stroke="#00f" stroke-width=".25">
<path d="M318.9 208.9a2.79 2.79 0 0 1 2.8-2.7 2.79 2.79 0 0 1 2.8 2.7M318.9 203.3h16.9M324.6 208.9a2.79 2.79 0 0 1 2.8-2.7 2.79 2.79 0 0 1 2.8 2.7M330.2 208.9a2.79 2.79 0 0 1 2.8-2.7 2.79 2.79 0 0 1 2.8 2.7M335.8 203.3h.1M70.8 223.1h8.5v11.3h-8.5zM147.8 225h.1M147.8 225l-.9 .9M147.8 225l1.7 1.7M149.5 226.7h.1M151.2 225h.1M151.2 225l-1.7 1.7"/>
<path d="M151.2 225l1.7 1.7M152.9 226.7h.1M154.6 225h.1M154.6 225l-1.7 1.7M154.6 225l.8 .9M155.4 225.9h.1"/>
<circle cx="392.2" cy="152.6" r="2.8"/>
</g>
<circle cx="321.7" cy="152.6" r=".56" fill="#f0f"/>
<circle cx="321.7" cy="152.6" r=".56" fill="none" stroke="#f0f" stroke-width=".25"/>
<circle cx="166.7" cy="180.8" r=".56" fill="#f0f"/>
<circle cx="166.7" cy="180.8" r=".56" fill="none" stroke="#f0f" stroke-width=".25"/>
<circle cx="338.6" cy="84.9" r=".54" fill="#f0f"/>
<circle cx="338.6" cy="84.9" r=".54" fill="none" stroke="#f0f" stroke-width=".25"/>
<circle cx="330.2" cy="90.5" r=".56" fill="#f0f"/>
<circle cx="330.2" cy="90.5" r=".56" fill="none" stroke="#f0f" stroke-width=".25"/>
<circle cx="358.4" cy="68" r=".56" fill="#f0f"/>
<circle cx="358.4" cy="68" r=".56" fill="none" stroke="#f0f" stroke-width=".25"/>
<circle cx="358.4" cy="56.7" r=".55" fill="#f0f"/>
<circle cx="358.4" cy="56.7" r=".55" fill="none" stroke="#f0f" stroke-width=".25"/>
<circle cx="338.6" cy="118.7" r=".55" fill="#f0f"/>
<circle cx="338.6" cy="118.7" r=".55" fill="none" stroke="#f0f" stroke-width=".25"/>
<circle cx="358.4" cy="62.4" r=".56" fill="#f0f"/>
<circle cx="358.4" cy="62.4" r=".56" fill="none" stroke="#f0f" stroke-width=".25"/>
<circle cx="358.4" cy="82.1" r=".56" fill="#f0f"/>
<circle cx="358.4" cy="82.1" r=".56" fill="none" stroke="#f0f" stroke-width=".25"/>
<circle cx="330.2" cy="118.7" r=".56" fill="#f0f"/>
<circle cx="330.2" cy="118.7" r=".56" fill="none" stroke="#f0f" stroke-width=".25"/>
<circle cx="358.4" cy="76.4" r=".56" fill="#f0f"/>
<circle cx="358.4" cy="76.4" r=".56" fill="none" stroke="#f0f" stroke-width=".25"/>
<circle cx="287.9" cy="135.6" r=".56" fill="#f0f"/>
<circle cx="287.9" cy="135.6" r=".56" fill="none" stroke="#f0f" stroke-width=".25"/>
<circle cx="287.9" cy="152.6" r=".56" fill="#f0f"/>
<circle cx="287.9" cy="152.6" r=".56" fill="none" stroke="#f0f" stroke-width=".25"/>
<circle cx="118.7" cy="203.3" r=".56" fill="#f0f"/>
<circle cx="118.7" cy="203.3" r=".56" fill="none" stroke="#f0f" stroke-width=".25"/>
<circle cx="239.9" cy="45.4" r=".55" fill="#f0f"/>
<circle cx="239.9" cy="45.4" r=".55" fill="none" stroke="#f0f" stroke-width=".25"/>
<circle cx="321.7" cy="99" r=".55" fill="#f0f"/>
<circle cx="321.7" cy="99" r=".55" fill="none" stroke="#f0f" stroke-width=".25"/>
<circle cx="302" cy="90.5" r=".56" fill="#f0f"/>
<circle cx="302" cy="90.5" r=".56" fill="none" stroke="#f0f" stroke-width=".25"/>
<circle cx="254.1" cy="169.5" r=".54" fill="#f0f"/>
<circle cx="254.1" cy="169.5" r=".54" fill="none" stroke="#f0f" stroke-width=".25"/>
<circle cx="290.7" cy="118.7" r=".56" fill="#f0f"/>
<circle cx="290.7" cy="118.7" r=".56" fill="none" stroke="#f0f" stroke-width=".25"/>
<circle cx="200.5" cy="65.1" r=".56" fill="#f0f"/>
<circle cx="200.5" cy="65.1" r=".56" fill="none" stroke="#f0f" stroke-width=".25"/>
<circle cx="200.5" cy="127.2" r=".55" fill="#f0f"/>
<circle cx="200.5" cy="127.2" r=".55" fill="none" stroke="#f0f" stroke-width=".25"/>
<circle cx="200.5" cy="124.4" r=".56" fill="#f0f"/>
<circle cx="200.5" cy="124.4" r=".56" fill="none" stroke="#f0f" stroke-width=".25"/>
<circle cx="200.5" cy="96.2" r=".56" fill="#f0f"/>
<circle cx="200.5" cy="96.2" r=".56" fill="none" stroke="#f0f" stroke-width=".25"/>
<circle cx="200.5" cy="93.3" r=".56" fill="#f0f"/>
<circle cx="200.5" cy="93.3" r=".56" fill="none" stroke="#f0f" stroke-width=".25"/>
<circle cx="307.6" cy="192" r=".56" fill="#f0f"/>
<circle cx="307.6" cy="192" r=".56" fill="none" stroke="#f0f" stroke-width=".25"/>
<circle cx="369.7" cy="225.9" r=".55" fill="#f0f"/>
<circle cx="369.7" cy="225.9" r=".55" fill="none" stroke="#f0f" stroke-width=".25"/>
<circle cx="358.4" cy="209" r=".56" fill="#f0f"/>
<circle cx="358.4" cy="209" r=".56" fill="none" stroke="#f0f" stroke-width=".25"/>
<circle cx="369.6" cy="209" r=".56" fill="#f0f"/>
<circle cx="369.6" cy="209" r=".56" fill="none" stroke="#f0f" stroke-width=".25"/>
<circle cx="358.4" cy="225.9" r=".55" fill="#f0f"/>
<circle cx="358.4" cy="225.9" r=".55" fill="none" stroke="#f0f" stroke-width=".25"/>
<circle cx="347.1" cy="209" r=".56" fill="#f0f"/>
<circle cx="347.1" cy="209" r=".56" fill="none" stroke="#f0f" stroke-width=".25"/>
<circle cx="302" cy="104.6" r=".56" fill="#f0f"/>
<circle cx="302" cy="104.6" r=".56" fill="none" stroke="#f0f" stroke-width=".25"/>
<text font-size="4.5" x="334.4" y="252.1">Avnet, Inc.</text>
<text font-size="3.6" fill="#00f" x="113.1" y="226">OSC</text>
<text font-size="3.3" x="361.5" y="251.7">Design Services</text>
<g font-size="3.1">
<text x="43.1" y="3">5</text>
<text x="128.7" y="3">4</text>
<text x="214.3" y="3">3</text>
<text x="299.9" y="3">2</text>
<text x="385.5" y="3">1</text>
<text x=".1" y="37.2">D</text>
<text x="428.4" y="37.2">D</text>
<text x=".1" y="105.4">C</text>
<text x="428.4" y="105.4">C</text>
<text x=".1" y="173.7">B</text>
<text x="428.4" y="173.7">B</text>
<text x=".1" y="241.9">A</text>
<text x="428.4" y="241.9">A</text>
<text x="43.1" y="276.2">5</text>
<text x="128.7" y="276.2">4</text>
<text x="214.3" y="276.2">3</text>
<text x="299.9" y="276.2">2</text>
<text x="385.5" y="276.2">1</text>
</g>
<g font-size="2.5" fill="#f00">
<text x="93.6" y="41.8">DVD_G[0:7]</text>
<text x="59.3" y="43.5">2,12,13</text>
<text x="69.7" y="43.5">DVD_G[0:7]</text>
<text x="307.6" y="43.5">2,12,13</text>
<text x="322.9" y="43.5">VSYNC</text>
<text x="339.2" y="42.1">VSYNC</text>
<text x="59.8" y="51.9">2,12,13</text>
<text x="70.3" y="51.9">DVD_B[0:7]</text>
<text x="93.4" y="50.2">DVD_B[0:7]</text>
<text x="339.2" y="53.3">HSYNC</text>
<text x="93.4" y="58.7">DVD_R[0:7]</text>
<text x="307.6" y="54.7">2,12,13</text>
<text x="322.9" y="54.7">HSYNC</text>
<text x="59.3" y="60.4">2,12,13</text>
<text x="69.7" y="60.4">DVD_R[0:7]</text>
<text x="181.9" y="67.4">DVD_G0</text>
<text x="181.9" y="70.3">DVD_G1</text>
<text x="181.9" y="73.1">DVD_G2</text>
<text x="181.9" y="75.9">DVD_G3</text>
<text x="181.9" y="78.7">DVD_G4</text>
<text x="181.9" y="81.5">DVD_G5</text>
<text x="181.9" y="84.4">DVD_G6</text>
<text x="181.9" y="87.2">DVD_G7</text>
<text x="182.2" y="98.5">DVD_B0</text>
<text x="182.2" y="101.3">DVD_B1</text>
<text x="182.2" y="104.1">DVD_B2</text>
<text x="182.2" y="106.9">DVD_B3</text>
<text x="182.2" y="109.7">DVD_B4</text>
<text x="182.2" y="112.6">DVD_B5</text>
<text x="182.2" y="115.4">DVD_B6</text>
<text x="182.2" y="118.2">DVD_B7</text>
<text x="182.5" y="129.5">DVD_R0</text>
<text x="182.5" y="132.3">DVD_R1</text>
<text x="182.5" y="135.1">DVD_R2</text>
<text x="182.5" y="137.9">DVD_R3</text>
<text x="182.5" y="140.8">DVD_R4</text>
<text x="182.5" y="143.6">DVD_R5</text>
<text x="182.5" y="146.4">DVD_R6</text>
<text x="182.5" y="149.2">DVD_R7</text>
<text x="49.7" y="170.3">2,12,13</text>
<text x="60.1" y="170.3">DVD_BLANK</text>
<text x="102.4" y="169">BLANK</text>
<text x="48.6" y="176">2,12,13</text>
<text x="59" y="176">DVD_CSYNC</text>
<text x="102.4" y="174.6">CSYNC</text>
<text x="53.9" y="181.6">2</text>
<text x="61.3" y="181.6">VIDEO_CLK</text>
</g>
<g font-size="2.5">
<text x="234.4" y="36.4">+DACVA</text>
<text x="373.3" y="53.8">15</text>
<text x="374.7" y="51.1">8</text>
<text x="237.1" y="54.7" transform="rotate(-90 237.1 54.7)">13</text>
<text x="239.9" y="54.7" transform="rotate(-90 239.9 54.7)">29</text>
<text x="242.8" y="54.7" transform="rotate(-90 242.8 54.7)">30</text>
<text x="373.3" y="59.5">14</text>
<text x="374.7" y="56.7">7</text>
<text x="216.8" y="62.3">1</text>
<text x="216.8" y="65.2">2</text>
<text x="373.3" y="65.2">13</text>
<text x="374.7" y="62.3">6</text>
<text x="216.8" y="67.9">3</text>
<text x="216.8" y="70.8">4</text>
<text x="261.7" y="70.8">34</text>
<text x="373.3" y="70.8">12</text>
<text x="374.7" y="67.9">5</text>
<text x="216.8" y="73.6">5</text>
<text x="216.8" y="76.4">6</text>
<text x="261.7" y="76.4">33</text>
<text x="267.6" y="76.4">1</text>
<text x="281.4" y="76.4">2</text>
<text x="373.3" y="76.4">11</text>
<text x="374.7" y="73.6">4</text>
<text x="216.8" y="79.2">7</text>
<text x="216.8" y="82">8</text>
<text x="373.3" y="82">10</text>
<text x="374.7" y="79.2">3</text>
<text x="215.4" y="87.7">10</text>
<text x="216.8" y="84.9">9</text>
<text x="261.7" y="84.9">32</text>
<text x="374.7" y="84.9">2</text>
<text x="374.7" y="87.7">9</text>
<text x="215.4" y="93.3">14</text>
<text x="261.7" y="90.5">31</text>
<text x="267.6" y="90.5">1</text>
<text x="281.4" y="90.5">2</text>
<text x="374.7" y="90.5">1</text>
<text x="215.4" y="96.1">15</text>
<text x="215.4" y="99">16</text>
<text x="215.4" y="101.8">17</text>
<text x="261.7" y="99">28</text>
<text x="215.4" y="104.6">18</text>
<text x="215.4" y="107.4">19</text>
<text x="261.7" y="104.6">27</text>
<text x="267.6" y="104.6">1</text>
<text x="281.4" y="104.6">2</text>
<text x="321.7" y="102.7" transform="rotate(-90 321.7 102.7)">2</text>
<text x="330.2" y="102.7" transform="rotate(-90 330.2 102.7)">2</text>
<text x="338.6" y="102.7" transform="rotate(-90 338.6 102.7)">2</text>
<text x="215.4" y="110.2">20</text>
<text x="215.4" y="113.1">21</text>
<text x="285.1" y="109.7">+DACVA</text>
<text x="215.4" y="115.9">22</text>
<text x="215.4" y="118.7">23</text>
<text x="261.7" y="118.7">35</text>
<text x="276" y="118.7">1</text>
<text x="284.3" y="118.7">2</text>
<text x="321.7" y="116.5" transform="rotate(-90 321.7 116.5)">1</text>
<text x="330.2" y="116.5" transform="rotate(-90 330.2 116.5)">1</text>
<text x="338.6" y="116.5" transform="rotate(-90 338.6 116.5)">1</text>
<text x="215.4" y="124.3">39</text>
<text x="215.4" y="130">41</text>
<text x="215.4" y="127.2">40</text>
<text x="261.7" y="127.2">36</text>
<text x="276" y="127.2">1</text>
<text x="284.3" y="127.2">2</text>
<text x="215.4" y="135.6">43</text>
<text x="215.4" y="132.8">42</text>
<text x="261.7" y="135.6">37</text>
<text x="270.4" y="135.6">1</text>
<text x="284.3" y="135.6">2</text>
<text x="292.9" y="135.6">1</text>
<text x="315.3" y="135.6">2</text>
<text x="215.4" y="141.3">45</text>
<text x="215.4" y="138.4">44</text>
<text x="215.4" y="149.7">48</text>
<text x="215.4" y="146.9">47</text>
<text x="215.4" y="144.1">46</text>
<text x="292.9" y="152.5">1</text>
<text x="315.3" y="152.5">2</text>
<text x="355.6" y="157.4">GND</text>
<text x="383.8" y="157.4">AGND</text>
<text x="228.7" y="163.1" transform="rotate(-90 228.7 163.1)">11</text>
<text x="234.3" y="163.1" transform="rotate(-90 234.3 163.1)">12</text>
<text x="239.9" y="163.1" transform="rotate(-90 239.9 163.1)">24</text>
<text x="245.6" y="163.1" transform="rotate(-90 245.6 163.1)">38</text>
<text x="251.2" y="163.1" transform="rotate(-90 251.2 163.1)">25</text>
<text x="254" y="163.1" transform="rotate(-90 254 163.1)">26</text>
<text x="248.5" y="185.8">3.xV</text>
<text x="304.8" y="180.2">3.xV</text>
<text x="116" y="197.1">3.xV</text>
<text x="315.5" y="192">1</text>
<text x="337.8" y="192">2</text>
<text x="123.8" y="203.3">1</text>
<text x="132" y="203.3">2</text>
<text x="239.9" y="198.5" transform="rotate(-90 239.9 198.5)">1</text>
<text x="245.6" y="198.5" transform="rotate(-90 245.6 198.5)">2</text>
<text x="251.2" y="198.5" transform="rotate(-90 251.2 198.5)">3</text>
<text x="364" y="202.8">+DACVA</text>
<text x="315.5" y="208.9">1</text>
<text x="337.8" y="208.9">2</text>
<text x="84.9" y="214">3.xV</text>
<text x="118.7" y="212.6" transform="rotate(-90 118.7 212.6)">4</text>
<text x="347.1" y="212.6" transform="rotate(-90 347.1 212.6)">1</text>
<text x="358.4" y="215.4" transform="rotate(-90 358.4 215.4)">2</text>
<text x="369.7" y="215.4" transform="rotate(-90 369.7 215.4)">2</text>
<text x="134.8" y="225.8">3</text>
<text x="143.5" y="225.8">1</text>
<text x="157.4" y="225.8">2</text>
<text x="347.1" y="223.7" transform="rotate(-90 347.1 223.7)">2</text>
<text x="358.4" y="223.7" transform="rotate(-90 358.4 223.7)">1</text>
<text x="369.7" y="223.7" transform="rotate(-90 369.7 223.7)">1</text>
<text x="101.2" y="228.7">1</text>
<text x="118.7" y="240.6" transform="rotate(-90 118.7 240.6)">2</text>
<text x="84.9" y="256.2">Note: 25.175MHz provides 640 X 480 VGA resolution</text>
<text x="326.3" y="255.2">Title</text>
<text x="408" y="252.4">Copyright 2003</text>
<text x="326.3" y="263.7">Size</text>
<text x="337.5" y="263.7">Document Number</text>
<text x="337.5" y="258">Xilinx Spartan-3 Evaluation Board</text>
<text x="395.1" y="259.2">RGB_Video_Out</text>
<text x="419.3" y="263.7">Rev</text>
<text x="329.1" y="266.5">B</text>
<text x="337.5" y="266.5">H294-XLX-SP3EVL400-1101</text>
<text x="422.1" y="266.5">C</text>
<text x="326.3" y="272.1">Date:</text>
<text x="340.9" y="272.1">Wednesday, January 18, 2006</text>
<text x="382.7" y="272.1">Sheet</text>
<text x="391.1" y="272.1">9</text>
<text x="402" y="272.1">of</text>
<text x="410.8" y="272.1">14</text>
</g>
<g font-size="2.5" fill="#000080">
<text x="381" y="47.7">P2</text>
<text x="214.6" y="53.3">U12</text>
<text x="267.6" y="74.2">R96</text>
<text x="276.4" y="74.5">0R0</text>
<text x="267.9" y="88.6">R97</text>
<text x="276.4" y="88.6">0R0</text>
<text x="377.9" y="98.2">CONNECTOR DB15</text>
<text x="237.2" y="104.1">ADV7123</text>
<text x="268.5" y="102.7">R98</text>
<text x="276.9" y="103">0R0</text>
<text x="322.9" y="105.8">R99</text>
<text x="331" y="106.3">R100</text>
<text x="339.8" y="106">R101</text>
<text x="323.2" y="112.8">75</text>
<text x="331.3" y="113.1">75</text>
<text x="340.7" y="113.4">75</text>
<text x="273.8" y="115.4">C79</text>
<text x="282.3" y="115.4">0.1uF</text>
<text x="273.8" y="123.8">C80</text>
<text x="282.3" y="123.8">0.1uF</text>
<text x="302" y="129.5">FB3</text>
<text x="271.3" y="133.7">R102</text>
<text x="279.7" y="134">560</text>
<text x="293.5" y="140.7">BLM18BB121SN1</text>
<text x="302" y="146.4">FB4</text>
<text x="358.4" y="145.5">TP1</text>
<text x="386.6" y="145.5">TP2</text>
<text x="293.5" y="157.6">BLM18BB121SN1</text>
<text x="324.6" y="185.8">FB5</text>
<text x="316.1" y="197.1">BLM18BB121SN1</text>
<text x="121.6" y="199.9">C81</text>
<text x="130" y="199.9">0.1uF</text>
<text x="324.6" y="202.8">FB6</text>
<text x="104.6" y="214">U14</text>
<text x="237.2" y="215.4">JT5</text>
<text x="316.1" y="214">BLM18BB121SN1</text>
<text x="70.8" y="221.7">JP9</text>
<text x="237.2" y="221.4">0603_Jumper</text>
<text x="361.2" y="216.9">C85</text>
<text x="372.5" y="216.9">C86</text>
<text x="144.1" y="222.5">R104</text>
<text x="155.4" y="222.5">0R0</text>
<text x="333" y="222.5">TANB 10uF</text>
<text x="361.2" y="222.5">0.1uF</text>
<text x="372.5" y="222.5">0.1uF</text>
<text x="70.8" y="239.4">HEADER 3</text>
<text x="124.4" y="239.4">25.175MHz</text>
</g>
<g font-size="2.5" fill="#004080">
<text x="221.7" y="63.5">G0</text>
<text x="238.3" y="63.3" transform="rotate(-90 238.3 63.3)">VAA</text>
<text x="241.2" y="63.3" transform="rotate(-90 241.2 63.3)">VAA</text>
<text x="244" y="63.3" transform="rotate(-90 244 63.3)">VAA</text>
<text x="221.7" y="66.3">G1</text>
<text x="221.7" y="69.1">G2</text>
<text x="221.7" y="72">G3</text>
<text x="253.7" y="72">IOR</text>
<text x="221.7" y="74.8">G4</text>
<text x="221.7" y="77.6">G5</text>
<text x="253.7" y="77.6">IOR</text>
<text x="221.7" y="80.4">G6</text>
<text x="221.7" y="83.2">G7</text>
<text x="221.7" y="86.1">G8</text>
<text x="221.7" y="88.9">G9</text>
<text x="253.5" y="86.1">IOG</text>
<text x="221.7" y="94.5">B0</text>
<text x="253.5" y="91.7">IOG</text>
<text x="221.7" y="97.3">B1</text>
<text x="221.7" y="100.2">B2</text>
<text x="253.8" y="100.2">IOB</text>
<text x="221.7" y="103">B3</text>
<text x="221.7" y="105.8">B4</text>
<text x="253.8" y="105.8">IOB</text>
<text x="221.7" y="108.6">B5</text>
<text x="221.7" y="111.4">B6</text>
<text x="221.7" y="114.3">B7</text>
<text x="221.7" y="117.1">B8</text>
<text x="221.7" y="119.9">B9</text>
<text x="250.5" y="119.9">COMP</text>
<text x="221.7" y="125.5">R0</text>
<text x="221.7" y="131.2">R2</text>
<text x="221.7" y="128.4">R1</text>
<text x="251.4" y="128.4">VREF</text>
<text x="221.7" y="136.8">R4</text>
<text x="221.7" y="134">R3</text>
<text x="251.4" y="136.8">RSET</text>
<text x="297.8" y="136.8">1</text>
<text x="310.5" y="136.8">2</text>
<text x="221.7" y="142.5">R6</text>
<text x="221.7" y="139.6">R5</text>
<text x="221.7" y="148.1">R8</text>
<text x="221.7" y="145.3">R7</text>
<text x="221.7" y="150.9">R9</text>
<text x="297.8" y="153.7">1</text>
<text x="310.5" y="153.7">2</text>
<text x="229.9" y="156.8" transform="rotate(-90 229.9 156.8)">BLANK</text>
<text x="235.5" y="156.8" transform="rotate(-90 235.5 156.8)">SYNC</text>
<text x="241.2" y="156.8" transform="rotate(-90 241.2 156.8)">CLOCK</text>
<text x="246.8" y="156.8" transform="rotate(-90 246.8 156.8)">PSAVE</text>
<text x="252.4" y="156.8" transform="rotate(-90 252.4 156.8)">GND</text>
<text x="255.3" y="156.8" transform="rotate(-90 255.3 156.8)">GND</text>
<text x="320.3" y="193.2">1</text>
<text x="333" y="193.2">2</text>
<text x="241.2" y="203.7" transform="rotate(-90 241.2 203.7)">A</text>
<text x="252.4" y="203.7" transform="rotate(-90 252.4 203.7)">B</text>
<text x="246.8" y="207.4" transform="rotate(-90 246.8 207.4)">Com</text>
<text x="320.3" y="210.1">1</text>
<text x="333" y="210.1">2</text>
<text x="119.9" y="221.5" transform="rotate(-90 119.9 221.5)">VCC</text>
<text x="76.5" y="227">1</text>
<text x="126" y="227">OUT</text>
<text x="76.5" y="229.9">2</text>
<text x="76.5" y="232.7">3</text>
<text x="106" y="229.9">ENABLE</text>
<text x="119.9" y="235.8" transform="rotate(-90 119.9 235.8)">GND</text>
</g>
<text font-size="2.5" fill="#00f" x="348" y="216.9">+ C84</text>
</svg>
